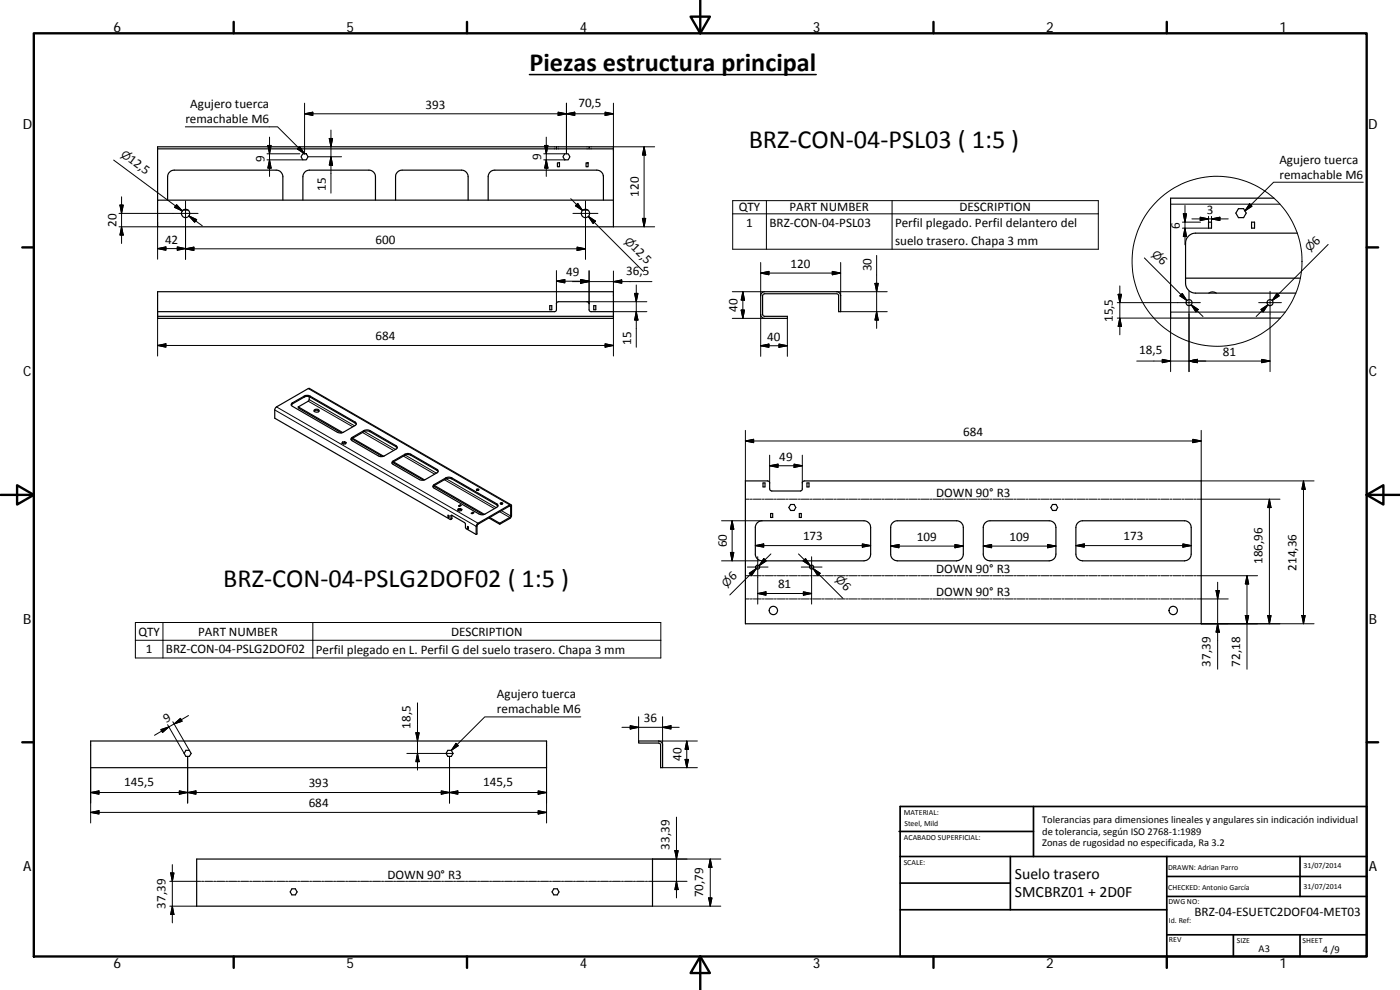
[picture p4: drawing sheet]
<svg xmlns="http://www.w3.org/2000/svg" width="420mm" height="297mm" viewBox="0 0 420 297" stroke-linecap="round" stroke-linejoin="round" font-family="sans-serif">
<g fill="none" stroke="#000" stroke-width=".36">
<path d="M47.3 44.7h119.7M47.3 44.7v15.3M90.9 46.1h1l.5 .9-.5 1h-1l-.6-1zM167 44h9.8M167 44.7h17.1M167 44h-119.7v.7M167 44v.7M167.3 48.9h.6v1.1h-.6zM169.5 46.1h1l.5 .9-.5 1h-1l-.6-1zM175.9 48.9h.6v1.1h-.6zM184.1 44.7v-.7h-7.3v.7M184.1 44.7v23.4h-136.8v-8.1h136.8"/>
<path d="M382.3 59.5h-31v35.9h32.9M50.3 60v-7a2 2 0 0 1 2-1.9h30.6a1.97 1.97 0 0 1 2 1.9v7M55 63h1.4M90.9 60v-7a2 2 0 0 1 2-1.9h17.8a1.97 1.97 0 0 1 2 1.9v7M118.7 60v-7a1.96 1.96 0 0 1 2-1.9h17.8a1.97 1.97 0 0 1 2 1.9v7M146.5 60v-7a1.96 1.96 0 0 1 2-1.9h30.6a2 2 0 0 1 2 1.9v7M175 63h1.4M362.7 66.7h.9v1.8h-.9zM371.7 62.6h1.5l.8 1.3-.8 1.4h-1.5l-.8-1.4zM375.6 66.7h.9v1.8h-.9zM389.3 70h-30.5a3 3 0 0 0-3 3v12a3 3 0 0 0 3 2.9h30.1M47.3 93.5h119.1l.6-.4v-2.1l.4-.4 8.8-.1 .6 .5v2.1l.4 .4h6.9"/>
<path d="M47.3 94.9v-7.4h136.8v7.4M47.3 94.9v.6h136.8v-.6M47.3 94.9h136.8M165 91.7h.6v1.2h-.6zM178.2 91.7h.6v1.2h-.6zM228.7 87.8l.8-.3h21.8l.7 .5 .3 .7v4.8h-.6v-4.8l-.4-.5-21.8-.1-.4 .1-.2 .5 .1 6 .5 .2h6.8v.6h-7.1l-.7-.4-.2-.8v-5.6zM355.8 83.5h34.4M362.8 87.9a1.84 1.84 0 0 1 2.2 0M92.8 119l-.2 1.3-3.1 1.8M87.4 121.5l3.9-2.4a1.77 1.77 0 0 1 1.8 0l13.8 8.2M87.6 121l3.7-2.1a1.77 1.77 0 0 1 1.8 0l13.5 7.7a.54 .54 0 0 1 .3 .5 .54 .54 0 0 1-.3 .6l-3.7 2.1h-1.4l-13.8-7.9-.3-.4zM89.5 122.1l13.4 7.7"/>
<path d="M89.5 122.1v.3l13 7.5M94.3 123.1a.76 .76 0 0 1 .8-.4 .76 .76 0 0 1 .6 .7 .84 .84 0 0 1-1.4-.3zM94.3 123.4a1.12 1.12 0 0 1 1.4 0M102.8 132.6v.3M102.8 132.9v.2M103.4 132.8l-.6 .1M103.4 132.5l-.6 .1M103.4 132.8l.4 .2M103.4 132.5l.5 .3-.2 .4h-.6l-.5-.2 .2-.4M103.4 132.5v.3M105.4 131.9l3.8-2.4a1.81 1.81 0 0 1 1.8 0l8.2 4.9M105.5 131.6l9.3 5.4"/>
<path d="M105.5 131.3l3.9-2.2 1.2-.1 8.3 4.7a.53 .53 0 0 1 .3 .5 .53 .53 0 0 1-.3 .5l-3.7 2.2h-1.2l-8.3-4.7-.4-.5zM105.8 131.5l9.3 5.4M117.6 139l3.9-2.4 1.1-.2 .7 .2 8.2 4.9M117.8 138.7l9.3 5.4M117.8 138.4l3.7-2.1a1.77 1.77 0 0 1 1.8 0l7.9 4.5a.54 .54 0 0 1 .3 .6 .54 .54 0 0 1-.3 .5l-3.8 2.1h-1.3l-8.3-4.8-.2-.4zM118.1 138.6l9.3 5.4M129.9 146.1l3.9-2.4 1.4-.2 14.2 8.3M130.1 145.8l14.9 8.6M130.1 145.5l3.9-2.2h1.4l13.7 7.9a.54 .54 0 0 1 .4 .5 .54 .54 0 0 1-.4 .5l-3.7 2.1h-1.4l-13.7-7.8-.4-.4zM130.4 145.7l15 8.6M134.5 154.6l.2 .1v.6l-.2-.1zM134.7 155l-.2 .2"/>
<path d="M135.6 154.6l3.8 2.2 .3 .3 .1 1.5 3.1 1.8M135.6 154.6v1l-.3 .3M137.6 152.7v.3M137.6 153l-.1 .1M137.6 151.8l.5-.3 .3 .1-.5 .4zM138.1 151.5v.3M138.2 152.9l.3 .2M138.2 152.9l-.6 .1M138.2 152.6v.3M138.2 152.6l.4 .2-.1 .4-.7 .1-.4-.2 .2-.4M138.2 152.6l-.6 .1M140.3 157.9l.3 .2v.6l-.3-.1z"/>
<path d="M140.6 158.4l-.3 .2M141.4 154l.6-.3 .2 .1-.5 .3zM142 153.7v.3M143.1 147.1l.6-.1a.31 .31 0 0 0-.3-.3 .31 .31 0 0 0-.3 .4h.5M146.7 155.4l3.3 1.9M147 155.3l3 1.7M150 157v.3l3.4-2.1v-3.8l-10.1 5.7-.4 .8v2.5M150 157l3.2-1.9v-3.3l-9.7 5.5-.3 .5v2.4l-.3 .2M150.3 151.2l.6-.1a.31 .31 0 0 0-.4-.3 .31 .31 0 0 0-.2 .4h.5M153.4 151.4l-60.6-34.9-9.8 5.6-.4 .4-.1 3 52.7 30.4 .2-1.2 .2-.1M223.7 144.3h6.9l.4 .4v2.2l.6 .4h8.6l.6-.4v-2.2l.6-.4h119.1v42.9h-136.8zM227.2 157l.5-.5 1-.2h30.6a2.05 2.05 0 0 1 2 2v8a2 2 0 0 1-2 2h-30.6a2.04 2.04 0 0 1-2-2v-8z"/>
<path d="M229 144.9h.6v1.2h-.6zM231.3 154.1h.6v1.2h-.6zM237.3 151.4h1l.5 .9-.5 .9h-1l-.6-.9zM239.9 154.1h.6v1.2h-.6zM242.2 144.9h.6v1.2h-.6zM267.8 157l.8-.6 .7-.1h17.8a2.04 2.04 0 0 1 2 2v8a2.04 2.04 0 0 1-2 2h-17.8a2.05 2.05 0 0 1-2-2v-8zM295.6 157l.8-.6 .7-.1h17.8a2.04 2.04 0 0 1 2 2v8a2 2 0 0 1-2 2h-17.8a2.04 2.04 0 0 1-2-2v-8zM315.9 151.4h1l.5 .9-.5 .9h-1l-.5-.9zM323.4 157l.8-.6 .7-.1h30.6a2.05 2.05 0 0 1 2 2v8a2 2 0 0 1-2 2h-30.6a2.08 2.08 0 0 1-2-2v-8zM27.2 222.3h136.8v8h-136.8zM55.8 225.1h1l.6 1-.6 .8h-1l-.5-.8zM134.4 225.1h1.1l.5 1-.5 .8h-1.1l-.5-.8z"/>
<path d="M191.7 222.3h5.9l1 .5 .2 .7v6.8h-.5l-.2-7.1-.5-.3h-5.9zM59 257.7h136.8v14.2h-136.8zM87.6 266.7h1l.6 .9-.6 .9h-1l-.5-.9zM166.2 266.7h1l.6 .9-.6 .9h-1l-.5-.9z"/>
<circle cx="55.7" cy="64" r="1.24"/>
<circle cx="175.7" cy="64" r="1.24"/>
<circle cx="356.9" cy="90.8" r=".91"/>
<circle cx="381.2" cy="90.8" r=".9"/>
<circle cx="227.4" cy="170.2" r=".61"/>
<circle cx="243.6" cy="170.2" r=".6"/>
<circle cx="232.1" cy="183.2" r="1.24"/>
<circle cx="352.1" cy="183.2" r="1.25"/>
</g>
<g fill="none" stroke="#000" stroke-width=".3">
<path d="M91.4 34.1l2.5-.4v.9zM91.4 34.1h92.7M91.4 31v15.1l-8.1-8h-27.7M99.3 39v19M167.5 33.7l2.5 .4-2.5 .5zM170 34.1l2.5-.4v.9zM170 31v15.1M181.6 33.7l2.5 .4-2.5 .5zM184.1 31v14.2M34.1 48l20.6 15.3-2-1.5M36.5 59.1v13.9M80.1 46.1h9.9"/>
<path d="M80.1 48h10.8M80.4 43.6h1l-.5 2.5zM80.9 41.1v11.8M80.9 48l.5 2.4h-1zM90 44l1.4 2.1-2.1-1.4zM92.4 47h10.1M98.8 41.6h1l-.5 2.4zM99.3 47l.5 2.6h-1zM163.2 48h6.3M163.2 46.1h6.3M163.5 43.6h1l-.6 2.5zM163.9 41.1v11.8"/>
<path d="M163.9 48l.6 2.4h-1zM171.3 59.6l3.5 3.6M184.1 44h12.4M193.3 44v24.1M193.3 44l.5 2.5h-1zM409.1 54.7h-26.9l-8.6 8.6M35.7 64h23.7M35.7 68.1h11.6M36 61.5h1l-.5 2.5zM36.5 68.1l.5 2.4h-1zM47.3 66.8v11M47.3 74.6l2.5-.5v1z"/>
<path d="M47.3 74.6h8.4M53 61.4l1.7 1.9-2.3-1.1zM53.2 74.1l2.5 .5-2.5 .5zM55.7 60.3v17.5M55.7 74.7l2.5-.6v1.1zM55.7 74.7h120M56.7 64.8l2.3 1.1-.6 .8zM56.7 64.8l4 3M171.9 64h7.5M173.2 74.1l2.5 .6-2.5 .5zM173.4 61l1.4 2.2-2.1-1.5zM175.7 60.3v17.5"/>
<path d="M176.6 64.9l2.1 1.4-.7 .8zM178.3 66.7l-1.7-1.8 16.5 16.5M184.1 68.1h12.4M192.8 65.5h1l-.5 2.6zM219.9 60.2h109.7v14.6h-109.7zM219.9 64.2h109.7M228.3 78.8v9.9M230 60.2v14.6M252.3 78.8v9.9M263.1 76.6v21.9M267.7 60.2v14.6M343.4 77.4l12.8 12.8-1.8-1.8"/>
<path d="M351.3 61.3h32.8M354.9 66.7h5.4M354.9 68.5h7.8M355.1 64.2h1l-.5 2.5zM355.6 61.7v11.7M355.6 68.5l.5 2.5h-1zM357.7 65.7h10.9M360.2 65.2l2.5 .5-2.5 .5zM362.7 64.9l-.1 1.8M363.6 64.9v1.8M363.6 65.7l2.5-.5v1zM375 61.2l.7 .7-2.1 1.4z"/>
<path d="M398.6 73.3l-16.8 16.9 1.8-1.8M47.3 93.5v13.3M167 84.4l2.5-.5v1zM167 84.4h9.8M167 81.2v9.9M171.8 84.5h23.9M174.3 83.9l2.5 .5-2.5 .5zM174.3 84l2.5 .5-2.5 .5zM176.2 90.5h17.9M176.8 81.2v9.9M184.1 81.3v7.4M184.1 84.5l2.5-.5v1z"/>
<path d="M190.4 88h1.1l-.5 2.5zM191 85.5v18.7M191 93.5l.5 2.5h-1.1zM194.1 93.5h-10v13.3M219.8 87.5h9.7M219.8 95.5h9.7M222.4 93h1l-.5 2.5zM222.9 87.5v8M222.9 87.5l.5 2.5h-1zM228.3 94.3v12.6M228.3 81.9l2.5-.5v1zM228.3 81.9h24"/>
<path d="M236.3 95.5v11.4M249.8 81.4l2.5 .5-2.5 .5zM251.1 87.5h15.2M252.3 93.5h14M262.6 85h1l-.5 2.5zM263.1 93.5l.5 2.5h-1zM335.3 90.8h24.9M335.3 95.4h16M335.6 88.3h1l-.5 2.5zM336.1 85.8v14.7M336.1 95.4l.5 2.6h-1zM354.8 88.1l1.4 2.1-2.1-1.4z"/>
<path d="M356.8 87.4v24.1M357.5 91.4l2.1 1.5-.7 .7zM357.5 91.4l3.5 3.6M377.8 90.8h6.8M378.4 92.9l2.1-1.5-1.4 2.2zM380.5 91.4l-3.5 3.6M381.2 87.4v24.1M383.2 88.1l.7 .7-2.1 1.4zM385.7 93.6h-34.4v17.9M47.3 103.7l2.5-.6v1.1zM47.3 103.7h136.8M91.3 118.9v.2"/>
<path d="M92.5 116.6l60.5 34.9v.3l.3 .2 .2-.2M92.8 119.9l13.6 7.9M93.1 118.9v.2M181.6 103.1l2.5 .6-2.5 .5zM228.3 103.7l2.5-.5v1zM228.3 103.7h8M233.8 103.2l2.5 .5-2.5 .5zM341.2 108.3h40M348.8 107.8l2.5 .5-2.5 .5zM356.8 108.3l2.6-.5v1zM378.7 107.8l2.5 .5-2.5 .5zM82.5 123l60.4 34.9 .3-.1"/>
<path d="M83 122.1l60.5 34.9v.3M87.7 120.9v.3M92.5 120.4l13.4 7.7M105.7 131.2v.4M106.6 126.6v.3M108.8 129.8l9.3 5.4M109.2 129.2v.3M109.3 129.5l9.4 5.4M111 129.2v.3M118 138.3v.3M118.9 133.7v.3M121.1 136.8l9.3 5.5"/>
<path d="M121.5 136.3v.3M121.6 136.5l9.4 5.5M123.3 136.3v.3M223.7 129.1v15.2M223.7 132.3l2.5-.5v1zM223.7 132.3h136.8M231 136.6v8.3M231 139.7l2.5-.4v1zM231 139.7h9.8M238.3 139.3l2.5 .4-2.5 .6zM240.8 136.6v8.3M358 131.8l2.5 .5-2.5 .5z"/>
<path d="M360.5 129.1v15.2h33.9M130.3 145.4v.3M131.2 140.8v.3M133.4 143.9l15 8.7M133.8 143.4v.3M133.9 143.6l15 8.7M135.6 143.4v.3M135.6 155.5l-.3 .2M135.6 154.6l-.3 .2M149.1 151.2v.3M150 153.5l3 1.8v.3M150.5 153.2l2.8 1.6 .2-.2"/>
<path d="M216.5 156.3h12.2M219.7 156.3v12M219.7 156.3l.5 2.5h-1zM223.7 149.8h1.2M225.2 149.8h.6M226.1 149.8h2.4M228.8 149.8h.6M229.7 149.8h2.4M232.4 149.8h.6M233.3 149.8h2.4M236 149.8h.6M236.9 149.8h2.4"/>
<path d="M239.6 149.8h.6M240.5 149.8h2.4M243.2 149.8h.6M244.1 149.8h2.4M246.8 149.8h.6M247.7 149.8h2.4M250.4 149.8h.6M251.3 149.8h2.4M254 149.8h.6M254.9 149.8h2.4M257.6 149.8h.6M258.5 149.8h2.4"/>
<path d="M261.2 149.8h.6M262.1 149.8h2.4M264.8 149.8h.6M265.7 149.8h2.4M268.4 149.8h.6M269.3 149.8h2.4M272 149.8h.6M272.9 149.8h2.4M275.6 149.8h.6M276.5 149.8h2.4M279.2 149.8h.6M280.1 149.8h2.4"/>
<path d="M282.8 149.8h.6M283.7 149.8h2.4M286.4 149.8h.6M287.3 149.8h2.4M290 149.8h.6M290.9 149.8h2.4M293.6 149.8h.6M294.5 149.8h2.4M297.2 149.8h.6M298.1 149.8h2.4M300.8 149.8h.6M301.7 149.8h2.4"/>
<path d="M304.4 149.8h.6M305.3 149.8h2.4M308 149.8h.6M308.9 149.8h2.4M311.6 149.8h.6M312.5 149.8h2.4M315.2 149.8h.6M316.1 149.8h2.4M318.8 149.8h.6M319.7 149.8h2.4M322.4 149.8h.6M323.3 149.8h2.4"/>
<path d="M326 149.8h.6M326.9 149.8h2.4M329.6 149.8h.6M330.5 149.8h2.4M333.2 149.8h.6M334.1 149.8h2.4M336.8 149.8h.6M337.7 149.8h2.4M340.4 149.8h.6M341.3 149.8h2.4M344 149.8h.6M344.9 149.8h2.4"/>
<path d="M347.6 149.8h.6M348.5 149.8h2.4M351.2 149.8h.6M352.1 149.8h2.4M354.8 149.8h.6M355.7 149.8h2.4M358.4 149.8h.6M359.3 149.8h24.8M381 149.8v37.4M381 149.8l.5 2.5h-1zM391.2 144.3v42.9M391.2 144.3l.5 2.5h-1z"/>
<path d="M216.5 168.3h10.8M219.2 165.8h1l-.5 2.5zM223.7 172.7h1.2M223.7 179.7h1.2M224.3 170.1h6.2M224.9 172l2.1-1.4-1.5 2.1zM225.2 172.7h.6M225.2 172.4l1.8-1.8-8 7.9M225.2 179.7h.6M226.1 172.7h2.4M226.1 179.7h2.4M226.7 163.7l2.5-.5v1z"/>
<path d="M226.7 163.7h34.6M227.4 178.1l2.5-.5v1zM227.4 178.1h16.2M227.4 167v14.3M227.5 168.3h.4M228.8 172.7h.6M228.8 179.7h.6M229.2 167.6l.7 .7-2.1 1.4zM229.7 172.7h2.4M229.7 179.7h2.4M231.4 166.2l-3.6 3.5M232.4 172.7h.6"/>
<path d="M232.4 179.7h.6M233.3 172.7h2.4M233.3 179.7h2.4M236 172.7h.6M236 179.7h.6M236.9 172.7h2.4M236.9 179.7h2.4M239.6 172.7h.6M239.6 179.7h.6M239.6 166.2l3.6 3.5M240.5 172.7h2.4M240.5 179.7h2.4"/>
<path d="M240.5 170.1h6.2M241.1 177.6l2.5 .5-2.5 .5zM241.8 167.6l1.4 2.1-2.2-1.4zM243.2 172.7h.6M243.2 179.7h.6M243.6 167v14.3M244 170.6l2.1 1.4-.7 .7zM244.1 172.7h2.4M244.1 179.7h2.4M245.8 172.4l-1.8-1.8 9 8.9M246.8 172.7h.6M246.8 179.7h.6"/>
<path d="M247.7 172.7h2.4M247.7 179.7h2.4M250.4 172.7h.6M250.4 179.7h.6M251.3 172.7h2.4M251.3 179.7h2.4M254 172.7h.6M254 179.7h.6M254.9 172.7h2.4M254.9 179.7h2.4M257.6 172.7h.6M257.6 179.7h.6"/>
<path d="M258.5 172.7h2.4M258.5 179.7h2.4M258.8 163.2l2.5 .5-2.5 .5zM261.2 172.7h.6M261.2 179.7h.6M262.1 172.7h2.4M262.1 179.7h2.4M264.8 172.7h.6M264.8 179.7h.6M265.7 172.7h2.4M265.7 179.7h2.4M267.3 163.9l2.5-.5v1z"/>
<path d="M267.3 163.9h21.8M268.4 172.7h.6M268.4 179.7h.6M269.3 172.7h2.4M269.3 179.7h2.4M272 172.7h.6M272 179.7h.6M272.9 172.7h2.4M272.9 179.7h2.4M275.6 172.7h.6M275.6 179.7h.6M276.5 172.7h2.4"/>
<path d="M276.5 179.7h2.4M279.2 172.7h.6M279.2 179.7h.6M280.1 172.7h2.4M280.1 179.7h2.4M282.8 172.7h.6M282.8 179.7h.6M283.7 172.7h2.4M283.7 179.7h2.4M286.4 172.7h.6M286.4 179.7h.6M286.6 163.4l2.5 .5-2.5 .5z"/>
<path d="M287.3 172.7h2.4M287.3 179.7h2.4M290 172.7h.6M290 179.7h.6M290.9 172.7h2.4M290.9 179.7h2.4M293.6 172.7h.6M293.6 179.7h.6M294.5 172.7h2.4M294.5 179.7h2.4M295.1 163.9l2.5-.5v1zM295.1 163.9h21.8"/>
<path d="M297.2 172.7h.6M297.2 179.7h.6M298.1 172.7h2.4M298.1 179.7h2.4M300.8 172.7h.6M300.8 179.7h.6M301.7 172.7h2.4M301.7 179.7h2.4M304.4 172.7h.6M304.4 179.7h.6M305.3 172.7h2.4M305.3 179.7h2.4"/>
<path d="M308 172.7h.6M308 179.7h.6M308.9 172.7h2.4M308.9 179.7h2.4M311.6 172.7h.6M311.6 179.7h.6M312.5 172.7h2.4M312.5 179.7h2.4M314.4 163.4l2.5 .5-2.5 .5zM315.2 172.7h.6M315.2 179.7h.6M316.1 172.7h2.4"/>
<path d="M316.1 179.7h2.4M318.8 172.7h.6M318.8 179.7h.6M319.7 172.7h2.4M319.7 179.7h2.4M322.4 172.7h.6M322.4 179.7h.6M322.9 163.7l2.5-.5v1zM322.9 163.7h34.6M323.3 172.7h2.4M323.3 179.7h2.4M326 172.7h.6"/>
<path d="M326 179.7h.6M326.9 172.7h2.4M326.9 179.7h2.4M329.6 172.7h.6M329.6 179.7h.6M330.5 172.7h2.4M330.5 179.7h2.4M333.2 172.7h.6M333.2 179.7h.6M334.1 172.7h2.4M334.1 179.7h2.4M336.8 172.7h.6"/>
<path d="M336.8 179.7h.6M337.7 172.7h2.4M337.7 179.7h2.4M340.4 172.7h.6M340.4 179.7h.6M341.3 172.7h2.4M341.3 179.7h2.4M344 172.7h.6M344 179.7h.6M344.9 172.7h2.4M344.9 179.7h2.4M347.6 172.7h.6"/>
<path d="M347.6 179.7h.6M348.5 172.7h2.4M348.5 179.7h2.4M351.2 172.7h.6M351.2 179.7h.6M352.1 172.7h2.4M352.1 179.7h2.4M354.8 172.7h.6M354.8 179.7h.6M355 163.2l2.5 .5-2.5 .5zM355.7 172.7h2.4M355.7 179.7h2.4"/>
<path d="M358.4 172.7h.6M358.4 179.7h.6M359.3 172.7h18.1M359.3 179.7h9.3M364.9 177.2h1l-.5 2.5zM365.4 174.7v26.1M374.2 172.7l.5 2.5h-1zM374.2 172.7v28.1M40.6 186.8h157.7v10.6h-157.7zM40.6 192.1h157.7M48.9 186.8v10.6M93.9 186.8v10.6"/>
<path d="M360.5 187.2h33.9M365.4 187.2l.5 2.5h-1zM373.7 184.7h1l-.5 2.5zM380.5 184.7h1l-.5 2.5zM390.7 184.7h1l-.5 2.5zM48.3 218.9l2.4-.8-1.9 1.7zM50.3 217.4l5 8.7M51.9 216.6l4.9 8.5M52.2 217.2l2-1.7 .5 .9zM56.6 214.7l-10.2 5.9M124.8 219.9h1l-.5 2.4zM125.3 210.9v20.2"/>
<path d="M174.3 215.1h-28.8l-10 10M186.7 218.2h17.1M189.1 217.7l2.6 .5-2.6 .5zM191.7 215.1v7.2M198.8 218.2l2.6-.5v1zM198.8 215.1v8.4M27.2 237.8l2.5-.5v1zM27.2 237.8h136.8M27.2 230.3v16.6M53.8 237.3l2.5 .5-2.5 .5zM56.3 237.8l2.5-.5v1zM56.3 226.9v14.1"/>
<path d="M122.1 226.1h13.9M125.3 226.1l.5 2.4h-1zM132.4 237.3l2.5 .5-2.5 .5zM134.9 237.8l2.5-.5v1zM134.9 226.9v14.1M136.9 223l.7 .7-2.1 1.4zM161.5 237.3l2.5 .5-2.5 .5zM164 230.3v16.6M197.6 222.3h11.7M198.8 230.3h10.5M205.6 227.9h1l-.5 2.4zM206.1 222.3v8"/>
<path d="M206.1 222.3l.5 2.5h-1zM27.2 243.8l2.5-.6v1zM27.2 243.8h136.8M51.7 259.4v17.5M161.5 243.2l2.5 .6-2.5 .4zM195.8 257.7h20.5M202.5 255.2h1l-.5 2.5zM203 245.2v24.2M213.2 257.7v14.2M213.2 257.7l.5 2.5h-1zM51 264.4h9.2M51 271.9h8"/>
<path d="M51.2 261.9h1l-.5 2.5zM51.7 271.9l.5 2.5h-1zM60.5 264.4h.6M61.4 264.4h2.4M64.1 264.4h.6M65 264.4h2.4M67.7 264.4h.6M68.6 264.4h2.4M71.3 264.4h.6M72.2 264.4h2.4M74.9 264.4h.6M75.8 264.4h2.4"/>
<path d="M78.5 264.4h.6M79.4 264.4h2.4M82.1 264.4h.6M83 264.4h2.4M85.7 264.4h.6M86.6 264.4h2.4M89.3 264.4h.6M90.2 264.4h2.4M92.9 264.4h.6M93.8 264.4h2.4M96.5 264.4h.6M97.4 264.4h2.4"/>
<path d="M100.1 264.4h.6M101 264.4h2.4M103.7 264.4h.6M104.6 264.4h2.4M107.3 264.4h.6M108.2 264.4h2.4M110.9 264.4h.6M111.8 264.4h2.4M114.5 264.4h.6M115.4 264.4h2.4M118.1 264.4h.6M119 264.4h2.4"/>
<path d="M121.7 264.4h.6M122.6 264.4h2.4M125.3 264.4h.6M126.2 264.4h2.4M128.9 264.4h.6M129.8 264.4h2.4M132.5 264.4h.6M133.4 264.4h2.4M136.1 264.4h.6M137 264.4h2.4M139.7 264.4h.6M140.6 264.4h2.4"/>
<path d="M143.3 264.4h.6M144.2 264.4h2.4M146.9 264.4h.6M147.8 264.4h2.4M150.5 264.4h.6M151.4 264.4h2.4M154.1 264.4h.6M155 264.4h2.4M157.7 264.4h.6M158.6 264.4h2.4M161.3 264.4h.6M162.2 264.4h2.4"/>
<path d="M164.9 264.4h.6M165.8 264.4h2.4M168.5 264.4h.6M169.4 264.4h2.4M172.1 264.4h.6M173 264.4h2.4M175.7 264.4h.6M176.6 264.4h2.4M179.3 264.4h.6M180.2 264.4h2.4M182.9 264.4h.6M183.8 264.4h2.4"/>
<path d="M186.5 264.4h.6M187.4 264.4h2.4M190.1 264.4h.6M191 264.4h2.4M193.7 264.4h.6M195.8 271.9h20.5M203 264.4l.5 2.5h-1zM206.2 264.4h-11.6M212.7 269.4h1l-.5 2.5z"/>
<circle cx="365.2" cy="78.4" r="25.5"/>
</g>
<g fill="none" stroke="#000" stroke-width=".71">
<path d="M10.1 10h400.1v277h-400.1zM70.1 6.6v3.4M140.2 6.6v3.4M207.3 5h5.8l-2.9 5zM210.2 0v10M280.2 6.6v3.4M350.2 6.6v3.4M6.7 74.2h3.4M410.2 74.2h3.4M.2 148.5h9.9M5.1 145.6l5 2.9-5 2.9zM410.2 148.5l5-2.9v5.8z"/>
<path d="M410.2 148.5h9.9M6.7 222.7h3.4M410.2 222.7h3.4M70.1 287v3.4M140.2 287v3.4M210.2 287l2.9 5h-5.8zM210.2 287v10M280.2 287v3.4M350.2 287v3.4"/>
</g>
<g fill="none" stroke="#000" stroke-width=".51">
<path d="M269.8 249.5h40.4M270.1 257h140.1M270.1 242h140.1v45h-140.1zM303.2 257v16M310.2 242v15M350.2 257v30M390.2 257v12M270.1 273h80.1M270.1 265h33.1M350.2 269h60M350.2 263h60M350.2 280.5h60"/>
<path d="M370.2 280.5v6.5M390.2 280.5v6.5"/>
</g>
<path d="M158.9 22.4h86.1" fill="none" stroke="#000" stroke-width=".46"/>
<g fill="#000" stroke="#000" stroke-width=".3">
<path d="M91.4 34.1l2.5-.4v.9zM167.5 33.7l2.5 .4-2.5 .5zM170 34.1l2.5-.4v.9zM181.6 33.7l2.5 .4-2.5 .5zM80.4 43.6h1l-.5 2.5zM80.9 48l.5 2.4h-1zM90 44l1.4 2.1-2.1-1.4zM98.8 41.6h1l-.5 2.4zM99.3 47l.5 2.6h-1zM163.5 43.6h1l-.6 2.5zM163.9 48l.6 2.4h-1zM193.3 44l.5 2.5h-1z"/>
<path d="M36 61.5h1l-.5 2.5zM36.5 68.1l.5 2.4h-1zM47.3 74.6l2.5-.5v1zM53 61.4l1.7 1.9-2.3-1.1zM53.2 74.1l2.5 .5-2.5 .5zM55.7 74.7l2.5-.6v1.1zM56.7 64.8l2.3 1.1-.6 .8zM173.4 61l1.4 2.2-2.1-1.5zM173.2 74.1l2.5 .6-2.5 .5zM176.6 64.9l2.1 1.4-.7 .8zM192.8 65.5h1l-.5 2.6zM355.1 64.2h1l-.5 2.5z"/>
<path d="M355.6 68.5l.5 2.5h-1zM360.2 65.2l2.5 .5-2.5 .5zM363.6 65.7l2.5-.5v1zM375 61.2l.7 .7-2.1 1.4zM167 84.4l2.5-.5v1zM174.3 83.9l2.5 .5-2.5 .5zM174.3 84l2.5 .5-2.5 .5zM184.1 84.5l2.5-.5v1zM190.4 88h1.1l-.5 2.5zM191 93.5l.5 2.5h-1.1zM222.4 93h1l-.5 2.5zM222.9 87.5l.5 2.5h-1z"/>
<path d="M228.3 81.9l2.5-.5v1zM249.8 81.4l2.5 .5-2.5 .5zM262.6 85h1l-.5 2.5zM263.1 93.5l.5 2.5h-1zM335.6 88.3h1l-.5 2.5zM336.1 95.4l.5 2.6h-1zM354.8 88.1l1.4 2.1-2.1-1.4zM357.5 91.4l2.1 1.5-.7 .7zM378.4 92.9l2.1-1.5-1.4 2.2zM383.2 88.1l.7 .7-2.1 1.4zM47.3 103.7l2.5-.6v1.1zM181.6 103.1l2.5 .6-2.5 .5z"/>
<path d="M228.3 103.7l2.5-.5v1zM233.8 103.2l2.5 .5-2.5 .5zM348.8 107.8l2.5 .5-2.5 .5zM356.8 108.3l2.6-.5v1zM378.7 107.8l2.5 .5-2.5 .5zM223.7 132.3l2.5-.5v1zM231 139.7l2.5-.4v1zM358 131.8l2.5 .5-2.5 .5zM219.7 156.3l.5 2.5h-1zM238.3 139.3l2.5 .4-2.5 .6zM381 149.8l.5 2.5h-1zM391.2 144.3l.5 2.5h-1z"/>
<path d="M219.2 165.8h1l-.5 2.5zM224.9 172l2.1-1.4-1.5 2.1zM226.7 163.7l2.5-.5v1zM229.2 167.6l.7 .7-2.1 1.4zM227.4 178.1l2.5-.5v1zM241.8 167.6l1.4 2.1-2.2-1.4zM241.1 177.6l2.5 .5-2.5 .5zM244 170.6l2.1 1.4-.7 .7zM258.8 163.2l2.5 .5-2.5 .5zM267.3 163.9l2.5-.5v1zM286.6 163.4l2.5 .5-2.5 .5zM295.1 163.9l2.5-.5v1z"/>
<path d="M314.4 163.4l2.5 .5-2.5 .5zM322.9 163.7l2.5-.5v1zM355 163.2l2.5 .5-2.5 .5zM364.9 177.2h1l-.5 2.5zM374.2 172.7l.5 2.5h-1zM365.4 187.2l.5 2.5h-1zM373.7 184.7h1l-.5 2.5zM380.5 184.7h1l-.5 2.5zM390.7 184.7h1l-.5 2.5zM48.3 218.9l2.4-.8-1.9 1.7zM52.2 217.2l2-1.7 .5 .9zM124.8 219.9h1l-.5 2.4z"/>
<path d="M189.1 217.7l2.6 .5-2.6 .5zM198.8 218.2l2.6-.5v1zM27.2 237.8l2.5-.5v1zM53.8 237.3l2.5 .5-2.5 .5zM56.3 237.8l2.5-.5v1zM125.3 226.1l.5 2.4h-1zM132.4 237.3l2.5 .5-2.5 .5zM136.9 223l.7 .7-2.1 1.4zM134.9 237.8l2.5-.5v1zM161.5 237.3l2.5 .5-2.5 .5zM205.6 227.9h1l-.5 2.4zM206.1 222.3l.5 2.5h-1z"/>
<path d="M27.2 243.8l2.5-.6v1zM161.5 243.2l2.5 .6-2.5 .4zM202.5 255.2h1l-.5 2.5zM51.2 261.9h1l-.5 2.5zM51.7 271.9l.5 2.5h-1zM203 264.4l.5 2.5h-1zM212.7 269.4h1l-.5 2.5zM213.2 257.7l.5 2.5h-1z"/>
</g>
<g font-size="7.9">
<text x="158.9" y="21.3">Piezas estructura principal</text>
<text x="224.7" y="44.5">BRZ‐CON‐04‐PSL03 ( 1:5 )</text>
<text x="67" y="176.2">BRZ‐CON‐04‐PSLG2DOF02 ( 1:5 )</text>
</g>
<g font-size="4.7">
<text x="304.6" y="263.9">Suelo trasero</text>
<text x="304.6" y="269.3">SMCBRZ01 + 2D0F</text>
</g>
<g font-size="4.2">
<text x="34" y="9.6">6</text>
<text x="104" y="9.6">5</text>
<text x="174" y="9.6">4</text>
<text x="244" y="9.6">3</text>
<text x="314" y="9.6">2</text>
<text x="384" y="9.6">1</text>
<text x="6.8" y="38.7">D</text>
<text x="410.6" y="38.7">D</text>
<text x="7" y="112.9">C</text>
<text x="410.8" y="112.9">C</text>
<text x="7" y="187.1">B</text>
<text x="410.8" y="187.1">B</text>
<text x="7" y="261.3">A</text>
<text x="410.8" y="261.3">A</text>
<text x="34" y="290.4">6</text>
<text x="104" y="290.4">5</text>
<text x="174" y="290.4">4</text>
<text x="244" y="290.4">3</text>
<text x="314" y="290.4">2</text>
<text x="384" y="290.4">1</text>
</g>
<g font-size="3.9">
<text x="57.1" y="32.5">Agujero tuerca</text>
<text x="127.7" y="32.6">393</text>
<text x="173.6" y="32.1">70,5</text>
<text x="55.6" y="37">remachable M6</text>
<text x="38.3" y="48.4" transform="rotate(36 38.3 48.4)">12,5</text>
<text x="79.3" y="48.6" transform="rotate(-90 79.3 48.6)">9</text>
<text x="162.4" y="48" transform="rotate(-90 162.4 48)">9</text>
<text x="384" y="49.1">Agujero tuerca</text>
<text x="384" y="53.6">remachable M6</text>
<text x="97.8" y="57.2" transform="rotate(-90 97.8 57.2)">15</text>
<text x="191.8" y="59.1" transform="rotate(-90 191.8 59.1)">120</text>
<text x="221.7" y="63.4">QTY</text>
<text x="236.9" y="63.4">PART NUMBER</text>
<text x="287.9" y="63.4">DESCRIPTION</text>
<text x="362.2" y="64.1">3</text>
<text x="34.9" y="68.1" transform="rotate(-90 34.9 68.1)">20</text>
<text x="224" y="68.1">1</text>
<text x="230.9" y="68.1">BRZ‐CON‐04‐PSL03</text>
<text x="268.6" y="68.2">Perfil plegado. Perfil delantero del</text>
<text x="354" y="68.6" transform="rotate(-90 354 68.6)">6</text>
<text x="49.5" y="73.1">42</text>
<text x="112.7" y="73.1">600</text>
<text x="189.2" y="74.5" transform="rotate(45 189.2 74.5)">12,5</text>
<text x="268.6" y="73.5">suelo trasero. Chapa 3 mm</text>
<text x="395.1" y="73.8" transform="rotate(-45 395.1 73.8)">6</text>
<text x="169.9" y="82.8">49</text>
<text x="187.9" y="82.4">36,5</text>
<text x="237.3" y="80.4">120</text>
<text x="261.5" y="81.4" transform="rotate(-90 261.5 81.4)">30</text>
<text x="347.5" y="78.4" transform="rotate(45 347.5 78.4)">6</text>
<text x="221.3" y="93.5" transform="rotate(-90 221.3 93.5)">40</text>
<text x="334" y="96.6" transform="rotate(-90 334 96.6)">15,5</text>
<text x="112.7" y="102.1">684</text>
<text x="189.4" y="103.4" transform="rotate(-90 189.4 103.4)">15</text>
<text x="230.3" y="102.2">40</text>
<text x="341.9" y="106.2">18,5</text>
<text x="367" y="106.8">81</text>
<text x="289.1" y="130.7">684</text>
<text x="233.9" y="138.2">49</text>
<text x="280.9" y="149">DOWN 90° R3</text>
<text x="218.2" y="164.3" transform="rotate(-90 218.2 164.3)">60</text>
<text x="241" y="162.1">173</text>
<text x="275.2" y="162.3">109</text>
<text x="303" y="162.3">109</text>
<text x="337.2" y="162.1">173</text>
<text x="280.9" y="171.9">DOWN 90° R3</text>
<text x="378.9" y="169.2" transform="rotate(-90 378.9 169.2)">186,96</text>
<text x="389.1" y="171.2" transform="rotate(-90 389.1 171.2)">214,36</text>
<text x="220" y="174.5" transform="rotate(-45 220 174.5)">6</text>
<text x="233.5" y="176.5">81</text>
<text x="252.5" y="176.1" transform="rotate(45 252.5 176.1)">6</text>
<text x="280.9" y="178.9">DOWN 90° R3</text>
<text x="41.5" y="190.7">QTY</text>
<text x="59.5" y="190.7">PART NUMBER</text>
<text x="135.4" y="190.7">DESCRIPTION</text>
<text x="43.8" y="196">1</text>
<text x="49.8" y="196">BRZ‐CON‐04‐PSLG2DOF02</text>
<text x="94.8" y="196.1">Perfil plegado en L. Perfil G del suelo trasero. Chapa 3 mm</text>
<text x="363.3" y="200" transform="rotate(-90 363.3 200)">37,39</text>
<text x="372.2" y="200" transform="rotate(-90 372.2 200)">72,18</text>
<text x="149.1" y="209.5">Agujero tuerca</text>
<text x="149.1" y="214">remachable M6</text>
<text x="49.8" y="216.8" transform="rotate(-30 49.8 216.8)">9</text>
<text x="123.2" y="218.6" transform="rotate(-90 123.2 218.6)">18,5</text>
<text x="193.3" y="216.7">36</text>
<text x="204.6" y="228.3" transform="rotate(-90 204.6 228.3)">40</text>
<text x="37.3" y="235.7">145,5</text>
<text x="92.6" y="236.2">393</text>
<text x="145" y="235.7">145,5</text>
<text x="92.6" y="242.2">684</text>
<text x="200.9" y="254.9" transform="rotate(-90 200.9 254.9)">33,39</text>
<text x="116.3" y="263.6">DOWN 90° R3</text>
<text x="211.1" y="269.3" transform="rotate(-90 211.1 269.3)">70,79</text>
<text x="49.6" y="272.6" transform="rotate(-90 49.6 272.6)">37,39</text>
<text x="358.5" y="274.9">BRZ‐04‐ESUETC2DOF04‐MET03</text>
</g>
<g font-size="3.3">
<text x="36" y="46.8" transform="rotate(36 36 46.8)">⌀</text>
<text x="187.2" y="72.5" transform="rotate(45 187.2 72.5)">⌀</text>
<text x="345.5" y="76.4" transform="rotate(45 345.5 76.4)">⌀</text>
<text x="393.1" y="75.8" transform="rotate(-45 393.1 75.8)">⌀</text>
<text x="218" y="176.4" transform="rotate(-45 218 176.4)">⌀</text>
<text x="250.6" y="174.1" transform="rotate(45 250.6 174.1)">⌀</text>
</g>
<g font-size="3.1">
<text x="312.8" y="246.8">Tolerancias para dimensiones lineales y angulares sin indicación individual</text>
<text x="312.8" y="250.4">de tolerancia, según ISO 2768‐1:1989</text>
<text x="312.8" y="254">Zonas de rugosidad no especificada, Ra 3.2</text>
<text x="377.7" y="285.6">A3</text>
<text x="397" y="285.9">4 /9</text>
</g>
<g font-size="2.4">
<text x="271.2" y="244.4">MATERIAL:</text>
<text x="271.3" y="251.9">ACABADO SUPERFICIAL:</text>
<text x="271.4" y="247.9">Steel, Mild</text>
<text x="271.2" y="259.7">SCALE:</text>
<text x="350.6" y="260.9">DRAWN: Adrian Parro</text>
<text x="391.2" y="260.6">31/07/2014</text>
<text x="350.6" y="267">CHECKED: Antonio García</text>
<text x="391.2" y="266.6">31/07/2014</text>
<text x="350.7" y="271.4">DWG NO:</text>
<text x="350.8" y="276.8">Id. Ref:</text>
<text x="350.8" y="282.8">REV</text>
<text x="371.2" y="282.9">SIZE</text>
<text x="390.9" y="282.9">SHEET</text>
</g>
</svg>
